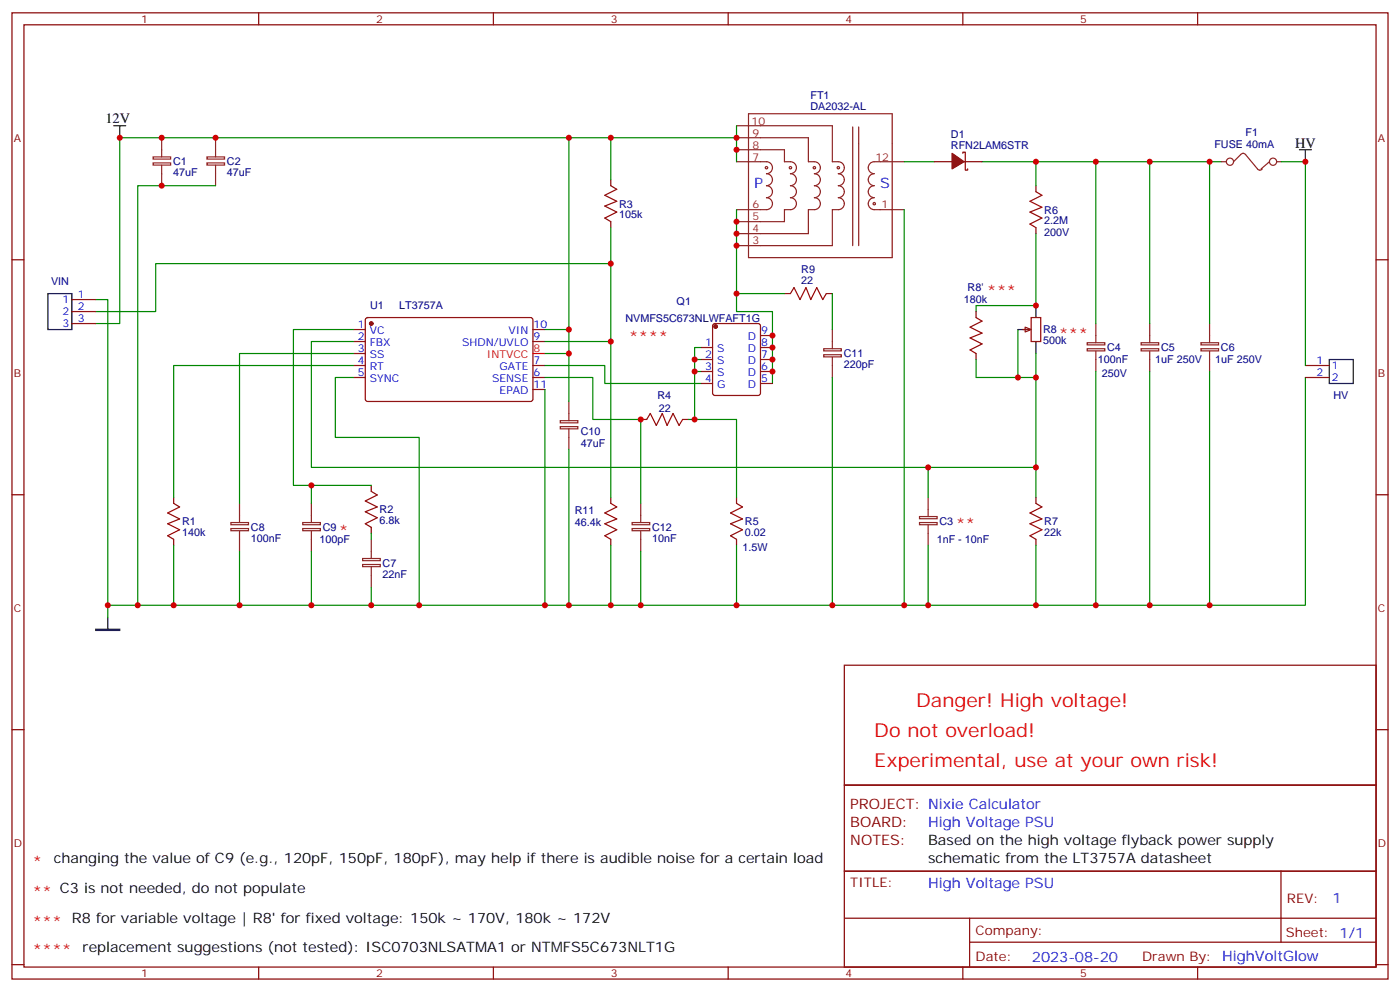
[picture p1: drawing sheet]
<svg xmlns="http://www.w3.org/2000/svg" width="412mm" height="292mm" viewBox="0 0 412 292" stroke-linecap="round" stroke-linejoin="round" font-family="sans-serif">
<g fill="none" stroke="#870000" stroke-width=".35">
<path d="M3.5 3.8h405.4v284.3h-405.4zM7.1 7.3h398.2v277.3h-398.2zM76.2 3.8v3.5M145.3 3.8v3.5M214.5 3.8v3.5M283.6 3.8v3.5M352.8 3.8v3.5M179.9 52.9v1.7M275.2 47.6h5.3M283.6 45.1v-.3h.7v5.3h.7v-.4M284 47.6h5.3M305.2 54.6v1.8"/>
<path d="M3.5 76.4h3.6M179.9 65.2v1.8M305.2 67v1.8M405.3 76.4h3.6M21.2 88.2h7M21.2 91.7h7M21.2 95.2h7M104.1 97h3.5M107.8 93.7l.5-.2h48.3l.4 .7-.1 23.5-.6 .4h-48.3l-.4-.7v-23.2zM157 97h3.5M210.1 95.4l.5-.2h12.7l.7 .4v20.1l-.4 .6-13 .1-.6-.5-.1-20zM224 98.7h3.5"/>
<path d="M231.1 86.4h1.7M243.4 86.4h1.8M287.5 91.7v1.8M301.3 97h2.1M302 96.3l1.7 .7-1.7 .7zM104.1 100.5h3.5M104.1 104h3.5M104.1 107.6h3.5M104.1 111.1h3.5M157 100.5h3.5M157 107.6h3.5M157 111.1h3.5"/>
<path d="M157 114.6h3.5M206.4 102.3h3.5M206.4 105.8h3.5M206.4 109.3h3.5M206.4 112.9h3.5M224 102.3h3.5M224 105.8h3.5M224 109.3h3.5M224 112.9h3.5M287.5 104v1.8M384.5 107.6h7.1M384.5 111.1h7.1"/>
<path d="M188.7 123.4h1.8M201.1 123.4h1.7M3.5 145.6h3.6M51.2 146.4v1.7M51.2 158.7v1.8M109.4 142.8v1.8M109.4 155.2v1.8M179.9 146.4v1.7M179.9 158.7v1.8M217 146.4v1.7M217 158.7v1.8M305.2 146.4v1.7"/>
<path d="M305.2 158.7v1.8M405.3 145.6h3.6M248.7 195.8h156.6v35.2h-156.6zM3.5 214.7h3.6M405.3 214.7h3.6M248.7 231h156.6v25.4h-156.6zM248.7 256.4h156.6v28.2h-156.6zM377.3 256.4v20.9M248.7 270.2h156.5M285.6 277.3h119.6M285.6 270.2v14.1M3.5 283.9h3.6"/>
<path d="M76.2 284.6v3.5M145.3 284.6v3.5M214.5 284.6v3.5M283.6 284.6v3.5M352.8 284.6v3.5M405.3 283.9h3.6"/>
</g>
<g fill="#870000" stroke="#870000" stroke-width=".35">
<path d="M280.5 45.1l3.5 2.5-3.5 2.1z"/>
<circle cx="109.4" cy="95.2" r=".53"/>
<circle cx="210.8" cy="96.1" r=".53"/>
</g>
<path d="M157 104h3.5" fill="none" stroke="#f00" stroke-width=".35"/>
<g fill="none" stroke="#8c2424" stroke-width=".35">
<path d="M217 37h28.2v10.6a3.2 3.2 0 0 1 3 .5 1.76 1.76 0 0 1 .4 1.9 1.76 1.76 0 0 1-1.7 1.1 1.76 1.76 0 0 1 1.8 1.8 1.76 1.76 0 0 1-1.8 1.7 1.76 1.76 0 0 1 1.8 1.8 1.76 1.76 0 0 1-1.8 1.8 1.76 1.76 0 0 1 1.8 1.7 1.76 1.76 0 0 1-1.8 1.8h-1.7v10.6h-28.2M220.5 33.5h42.3v42.3h-42.3zM251.2 37.4v34.9M252.9 37.4v34.9M45.1 47.9h5.2v.7h-5.2zM45.1 46.2h5.2v.6h-5.2zM47.6 40.5v5.7M47.6 48.6v6M61 47.9h5.1v.7h-5.1zM61 46.2h5.1v.6h-5.1zM63.5 40.5v5.7M63.5 48.6v6"/>
<path d="M217 40.5h21.1v7.1a3.2 3.2 0 0 1 3 .5 1.76 1.76 0 0 1 .4 1.9 1.76 1.76 0 0 1-1.6 1.1 1.76 1.76 0 0 1 1.8 1.8 1.76 1.76 0 0 1-1.8 1.7 1.76 1.76 0 0 1 1.8 1.8 1.76 1.76 0 0 1-1.8 1.8 1.76 1.76 0 0 1 1.8 1.7 1.76 1.76 0 0 1-1.8 1.8h-1.8v7.1h-21.1M217 44.1h14.1v3.5a3.2 3.2 0 0 1 3 .5 1.76 1.76 0 0 1 .4 1.9 1.76 1.76 0 0 1-1.7 1.1 1.76 1.76 0 0 1 1.8 1.8 1.76 1.76 0 0 1-1.8 1.7 1.76 1.76 0 0 1 1.8 1.8 1.76 1.76 0 0 1-1.8 1.8 1.76 1.76 0 0 1 1.8 1.7 1.76 1.76 0 0 1-1.8 1.8h-1.7v3.5h-14.1M217 47.6h8.8a1.76 1.76 0 0 1 1.7 1.8 1.76 1.76 0 0 1-1.7 1.7 1.76 1.76 0 0 1 1.7 1.8 1.76 1.76 0 0 1-1.7 1.7 1.76 1.76 0 0 1 1.7 1.8 1.76 1.76 0 0 1-1.7 1.8 1.76 1.76 0 0 1 1.7 1.7 1.76 1.76 0 0 1-1.7 1.8h-8.8M266.3 47.6h-8.8a1.76 1.76 0 0 0-1.7 1.8 1.76 1.76 0 0 0 1.7 1.7 1.76 1.76 0 0 0-1.7 1.8 1.76 1.76 0 0 0 1.7 1.7 1.76 1.76 0 0 0-1.7 1.8 1.76 1.76 0 0 0 1.7 1.8 1.76 1.76 0 0 0-1.7 1.7 1.76 1.76 0 0 0 1.7 1.8h8.8M359.8 47.6h1.4M363.4 47.6l2.3-2.3 .7-.1 4.2 4.7 .8 .1 .4-.3M373.9 47.6l-2.4 2.1M376.1 47.6h1.4M245.2 97v5.6M322.8 95.2v5.7M338.7 95.2v5.7M356.3 95.2v5.7"/>
<path d="M167.6 118.1v5.7M242.6 104.4h5.2v.6h-5.2zM242.6 102.6h5.2v.7h-5.2zM245.2 105.1v6M320.3 102.6h5.1v.7h-5.1zM320.3 100.9h5.1v.6h-5.1zM322.8 103.3v6M336.1 102.6h5.2v.7h-5.2zM336.1 100.9h5.2v.6h-5.2zM338.7 103.3v6M353.8 102.6h5.2v.7h-5.2zM353.8 100.9h5.2v.6h-5.2z"/>
<path d="M356.3 103.3v6M165 125.6h5.2v.6h-5.2zM165 123.8h5.2v.6h-5.2zM167.6 126.3v6M68 155.5h5.2v.7h-5.2zM68 153.8h5.2v.6h-5.2zM70.6 148.1v5.7M70.6 156.2v6M89.2 155.5h5.2v.7h-5.2zM89.2 153.8h5.2v.6h-5.2zM91.7 148.1v5.7M91.7 156.2v6"/>
<path d="M109.4 158.7v5.7M186.2 155.5h5.2v.7h-5.2zM186.2 153.8h5.2v.6h-5.2zM188.7 148.1v5.7M188.7 156.2v6M270.9 153.8h5.1v.6h-5.1zM270.9 152h5.1v.6h-5.1zM273.4 146.4v5.6M273.4 154.5v6M106.8 166.1h5.2v.7h-5.2zM106.8 164.4h5.2v.6h-5.2zM109.4 166.8v6"/>
<circle cx="225.8" cy="49.4" r=".35"/>
<circle cx="232.8" cy="49.4" r=".35"/>
<circle cx="239.9" cy="49.4" r=".35"/>
<circle cx="246.9" cy="49.4" r=".35"/>
<circle cx="257.5" cy="59.9" r=".35"/>
<circle cx="362.3" cy="47.6" r="1.06"/>
<circle cx="375" cy="47.6" r="1.06"/>
</g>
<path d="M179.9 54.6l1.8 1.1-3.5 1.8 3.5 1.7-3.5 1.4 3.5 1.8-3.5 1.8 1.7 1M305.2 56.4l1.7 1.1-3.5 1.7 3.5 1.8-3.5 1.4 3.5 1.8-3.5 1.7 1.8 1.1M232.8 86.4l1.1-1.8 1.8 3.6 1.7-3.6 1.4 3.6 1.8-3.6 1.8 3.6 1-1.8M287.5 93.5l1.8 1-3.5 1.8 3.5 1.7-3.5 1.4 3.5 1.8-3.5 1.8 1.7 1M303.7 93.5h2.9v7h-2.9zM190.5 123.4l1.1-1.7 1.7 3.5 1.8-3.5 1.4 3.5 1.8-3.5 1.7 3.5 1.1-1.8M51.2 148.1l1.7 1.1-3.5 1.8 3.5 1.7-3.5 1.4 3.5 1.8-3.5 1.8 1.8 1M109.4 144.6l1.7 1.1-3.5 1.7 3.5 1.8-3.5 1.4 3.5 1.8-3.5 1.7 1.8 1.1M179.9 148.1l1.8 1.1-3.5 1.8 3.5 1.7-3.5 1.4 3.5 1.8-3.5 1.8 1.7 1M217 148.1l1.7 1.1-3.5 1.8 3.5 1.7-3.5 1.4 3.5 1.8-3.5 1.8 1.8 1M305.2 148.1l1.7 1.1-3.5 1.8 3.5 1.7-3.5 1.4 3.5 1.8-3.5 1.8 1.8 1" fill="none" stroke="#a10000" stroke-width=".35"/>
<path d="M33.5 37h3.5M35.3 37v3.5M382.8 44.1h3.5M384.5 44.1v3.5M14.1 86.4h7.1v10.6h-7.1zM299.9 97h1.7M305.2 89.9v3.6M305.2 100.5v3.5M391.6 105.8h7v7.1h-7zM31.7 181.6v3.6" fill="none" stroke="#000" stroke-width=".35"/>
<g fill="none" stroke="#008700" stroke-width=".35">
<path d="M217 37v10.6M63.5 54.6h-22.9v123.5M167.6 40.5v56.5h-7.1M179.9 40.5v12.4M217 40.5h-181.7v54.7h-7.1M266.3 47.6h8.9M289.3 47.6h15.9v7M305.2 47.6h33.5v47.6M322.8 47.6v47.6M338.7 47.6h21.1M356.3 47.6v47.6M377.5 47.6h7v60"/>
<path d="M179.9 67v33.5h-19.4M179.9 77.6h-134v14.1h-17.7M217 61.7v30h10.5v21.2M266.3 61.7v116.4M305.2 68.8v21.1h-17.7v1.8M28.2 88.2h3.5v89.9h307M104.1 97h-17.7v45.8h23M167.6 97v7h-7.1M217 86.4h14.1M245.2 86.4v10.6M299.9 97v14.1h5.3v26.4h-213.5v-37h12.4M104.1 107.6h-52.9v38.8"/>
<path d="M104.1 104h-33.5v44.1M104.1 111.1h-5.3v17.6h24.7v49.4M160.5 114.6v63.5M160.5 111.1h14.1v12.3h14.1v24.7M160.5 107.6h17.7v5.3h28.2M167.6 104v14.1M179.9 100.5v45.9M204.6 105.8v3.5h1.8M204.6 109.3v14.1M206.4 102.3h-1.8v3.5h1.8M245.2 111.1v67M287.5 105.8v5.3h12.4"/>
<path d="M305.2 104v7.1M322.8 109.3v68.8M338.7 109.3v68.8M356.3 109.3v68.8M384.5 111.1v67h-45.8M167.6 132.3v45.8M202.8 123.4h14.2v23M273.4 137.5v8.9M305.2 137.5v8.9M91.7 142.8v5.3M109.4 157v1.7M31.7 178.1v3.5"/>
<path d="M51.2 160.5v17.6M70.6 162.2v15.9M91.7 162.2v15.9M109.4 172.8v5.3M179.9 160.5v17.6M188.7 162.2v15.9M217 160.5v17.6M273.4 160.5v17.6M305.2 160.5v17.6"/>
</g>
<path d="M28.2 185.2h7.1v.3h-7.1z" fill="#000" stroke="#000" stroke-width=".35"/>
<g fill="#c00">
<circle cx="179.9" cy="178.1" r=".88"/>
<circle cx="188.7" cy="178.1" r=".88"/>
<circle cx="188.7" cy="123.4" r=".88"/>
<circle cx="245.2" cy="178.1" r=".88"/>
<circle cx="217" cy="86.4" r=".88"/>
<circle cx="167.6" cy="104" r=".88"/>
<circle cx="179.9" cy="77.6" r=".88"/>
<circle cx="31.8" cy="178.1" r=".88"/>
<circle cx="305.2" cy="47.6" r=".88"/>
<circle cx="204.6" cy="123.4" r=".88"/>
<circle cx="204.6" cy="109.3" r=".88"/>
<circle cx="227.5" cy="109.3" r=".88"/>
<circle cx="227.5" cy="105.8" r=".88"/>
<circle cx="227.5" cy="102.3" r=".88"/>
<circle cx="227.5" cy="98.7" r=".88"/>
<circle cx="179.9" cy="40.5" r=".88"/>
<circle cx="35.3" cy="40.5" r=".88"/>
<circle cx="167.6" cy="97" r=".88"/>
<circle cx="217" cy="72.3" r=".88"/>
<circle cx="217" cy="68.8" r=".88"/>
<circle cx="217" cy="65.2" r=".88"/>
<circle cx="217" cy="44.1" r=".88"/>
<circle cx="217" cy="40.5" r=".88"/>
<circle cx="47.6" cy="54.6" r=".88"/>
<circle cx="63.5" cy="40.5" r=".88"/>
<circle cx="47.6" cy="40.5" r=".88"/>
<circle cx="91.7" cy="142.8" r=".88"/>
<circle cx="167.6" cy="40.5" r=".88"/>
<circle cx="204.6" cy="105.8" r=".88"/>
<circle cx="305.2" cy="137.5" r=".88"/>
<circle cx="305.2" cy="111.1" r=".88"/>
<circle cx="123.5" cy="178.1" r=".88"/>
<circle cx="91.7" cy="178.1" r=".88"/>
<circle cx="109.4" cy="178.1" r=".88"/>
<circle cx="70.6" cy="178.1" r=".88"/>
<circle cx="51.2" cy="178.1" r=".88"/>
<circle cx="160.5" cy="178.1" r=".88"/>
<circle cx="266.3" cy="178.1" r=".88"/>
<circle cx="217" cy="178.1" r=".88"/>
<circle cx="305.2" cy="178.1" r=".88"/>
<circle cx="40.6" cy="178.1" r=".88"/>
<circle cx="338.7" cy="178.1" r=".88"/>
<circle cx="167.6" cy="178.1" r=".88"/>
<circle cx="179.9" cy="100.5" r=".88"/>
<circle cx="356.3" cy="178.1" r=".88"/>
<circle cx="384.5" cy="47.6" r=".88"/>
<circle cx="356.3" cy="47.6" r=".88"/>
<circle cx="299.9" cy="111.1" r=".88"/>
<circle cx="305.2" cy="89.9" r=".88"/>
<circle cx="273.4" cy="178.1" r=".88"/>
<circle cx="338.7" cy="47.6" r=".88"/>
<circle cx="322.8" cy="47.6" r=".88"/>
<circle cx="322.8" cy="178.1" r=".88"/>
<circle cx="273.4" cy="137.5" r=".88"/>
</g>
<g font-size="5.6" fill="#f00">
<text x="269.9" y="208.1">Danger! High voltage!</text>
<text x="257.5" y="216.9">Do not overload!</text>
<text x="257.5" y="225.7">Experimental, use at your own risk!</text>
</g>
<g font-size="4.6" fill="#f00">
<text x="290.7" y="87.1">***</text>
<text x="185.2" y="100.5">****</text>
<text x="311.9" y="99.8">***</text>
<text x="281.5" y="155.5">**</text>
<text x="99.8" y="157.7">*</text>
<text x="9.5" y="255">*</text>
<text x="9.5" y="263.8">** C3 is not needed, do not populate</text>
<text x="9.5" y="272.7">***</text>
<text x="9.5" y="281.1">****</text>
</g>
<g font-size="4.2">
<text x="31" y="36.3">12V</text>
<text x="381.5" y="43.7">HV</text>
<text x="273.4" y="248.7">Based on the high voltage flyback power supply</text>
<text x="15.9" y="254">changing the value of C9 (e.g., 120pF, 150pF, 180pF), may help if there is audible noise for a certain load</text>
<text x="273.4" y="254">schematic from the LT3757A datasheet</text>
<text x="21.2" y="271.6">R8 for variable voltage | R8' for fixed voltage: 150k ~ 170V, 180k ~ 172V</text>
<text x="24.3" y="280.1">replacement suggestions (not tested): ISC0703NLSATMA1 or NTMFS5C673NLT1G</text>
</g>
<g font-size="4.2" fill="#00f">
<text x="222.2" y="55.4">P</text>
<text x="259.3" y="55.4">S</text>
<text x="273.4" y="243.4">High Voltage PSU</text>
<text x="273.4" y="261.3">High Voltage PSU</text>
<text x="392.5" y="265.6">1</text>
<text x="304" y="283">2023-08-20</text>
</g>
<g font-size="4.2" fill="#800">
<text x="250.5" y="238.1">PROJECT: Nixie Calculator</text>
<text x="250.5" y="243.4">BOARD:</text>
<text x="250.5" y="248.7">NOTES:</text>
</g>
<g font-size="3.9" fill="#800">
<text x="250.5" y="260.9">TITLE:</text>
<text x="379.1" y="265.6">REV:</text>
<text x="287.4" y="275.1">Company:</text>
<text x="378.7" y="275.8">Sheet: 1/1</text>
<text x="287.4" y="282.8">Date:</text>
<text x="336.4" y="282.9">Drawn By: HighVoltGlow</text>
</g>
<g font-size="3.2" fill="#800">
<text x="41.6" y="6.8">1</text>
<text x="110.8" y="6.8">2</text>
<text x="179.9" y="6.8">3</text>
<text x="249.1" y="6.8">4</text>
<text x="318.2" y="6.8">5</text>
<text x="4.1" y="41.9">A</text>
<text x="405.9" y="41.9">A</text>
<text x="4.1" y="111">B</text>
<text x="405.9" y="111">B</text>
<text x="4.1" y="180.2">C</text>
<text x="405.9" y="180.2">C</text>
<text x="4.1" y="249.3">D</text>
<text x="405.9" y="249.3">D</text>
<text x="41.6" y="287.6">1</text>
<text x="110.8" y="287.6">2</text>
<text x="179.9" y="287.6">3</text>
<text x="249.1" y="287.6">4</text>
<text x="318.2" y="287.6">5</text>
</g>
<g font-size="3.2" fill="#000080">
<text x="238.7" y="29.2">FT1</text>
<text x="238.7" y="32.4">DA2032-AL</text>
<text x="280.1" y="40.5">D1</text>
<text x="366.9" y="40">F1</text>
<text x="280.1" y="43.7">RFN2LAM6STR</text>
<text x="357.7" y="43.4">FUSE 40mA</text>
<text x="51" y="51.8">47uF</text>
<text x="51" y="48.6">C1</text>
<text x="66.9" y="51.8">47uF</text>
<text x="66.9" y="48.6">C2</text>
<text x="182.4" y="64.3">105k</text>
<text x="182.4" y="61.1">R3</text>
<text x="307.6" y="62.8">R6</text>
<text x="307.6" y="66">2.2M</text>
<text x="307.6" y="69.5">200V</text>
<text x="15" y="84">VIN</text>
<text x="236" y="83.6">22</text>
<text x="236" y="80.4">R9</text>
<text x="199.3" y="89.7">Q1</text>
<text x="283.9" y="89.3">180k</text>
<text x="285" y="85.8">R8'</text>
<text x="109" y="91.1">U1</text>
<text x="117.6" y="91.1">LT3757A</text>
<text x="184.2" y="94.6">NVMFS5C673NLWFAFT1G</text>
<text x="307.3" y="101.3">500k</text>
<text x="307.3" y="98.1">R8</text>
<text x="248.5" y="105.1">C11</text>
<text x="323.4" y="106.9">100nF</text>
<text x="326.1" y="103.3">C4</text>
<text x="340.3" y="106.9">1uF 250V</text>
<text x="342" y="103.3">C5</text>
<text x="358" y="106.9">1uF 250V</text>
<text x="359.7" y="103.3">C6</text>
<text x="248.5" y="108.3">220pF</text>
<text x="324.6" y="111.1">250V</text>
<text x="193.7" y="117.4">R4</text>
<text x="392.8" y="117.5">HV</text>
<text x="194" y="121.2">22</text>
<text x="171.1" y="131.6">47uF</text>
<text x="171.1" y="128">C10</text>
<text x="53.6" y="154.6">R1</text>
<text x="111.8" y="154.2">6.8k</text>
<text x="111.8" y="151">R2</text>
<text x="169.3" y="154.7">46.4k</text>
<text x="169.3" y="151.2">R11</text>
<text x="219.4" y="154.6">R5</text>
<text x="276.8" y="154.5">C3</text>
<text x="307.6" y="154.6">R7</text>
<text x="53.6" y="157.8">140k</text>
<text x="73.9" y="159.4">100nF</text>
<text x="73.9" y="156.2">C8</text>
<text x="94.1" y="159.8">100pF</text>
<text x="95.1" y="156.2">C9</text>
<text x="192.1" y="159.4">10nF</text>
<text x="192.1" y="156.2">C12</text>
<text x="219.4" y="157.8">0.02</text>
<text x="275.9" y="159.8">1nF - 10nF</text>
<text x="307.6" y="157.8">22k</text>
<text x="112.7" y="166.8">C7</text>
<text x="218.7" y="162.2">1.5W</text>
<text x="112.7" y="170">22nF</text>
</g>
<g font-size="3.2" fill="#8d2323">
<text x="221.4" y="36.7">10</text>
<text x="221.6" y="40.2">9</text>
<text x="221.6" y="47.2">7</text>
<text x="221.6" y="43.7">8</text>
<text x="257.9" y="47.2">12</text>
<text x="221.6" y="61.3">6</text>
<text x="221.6" y="64.9">5</text>
<text x="259.6" y="61.3">1</text>
<text x="221.6" y="68.4">4</text>
<text x="221.6" y="71.9">3</text>
</g>
<g font-size="3.2" fill="#00f">
<text x="18.4" y="89.2">1</text>
<text x="22.9" y="87.8">1</text>
<text x="18.4" y="92.7">2</text>
<text x="22.9" y="91.3">2</text>
<text x="22.9" y="94.9">3</text>
<text x="18.4" y="96.3">3</text>
<text x="105.4" y="96.6">1</text>
<text x="105.4" y="100.2">2</text>
<text x="108.9" y="98.4">VC</text>
<text x="108.9" y="101.9">FBX</text>
<text x="136.1" y="101.9">SHDN/UVLO</text>
<text x="149.8" y="98.4">VIN</text>
<text x="157.2" y="100.2">9</text>
<text x="157.2" y="96.6">10</text>
<text x="207.7" y="101.9">1</text>
<text x="220.3" y="100.2">D</text>
<text x="224.2" y="101.9">8</text>
<text x="224.2" y="98.4">9</text>
<text x="105.4" y="103.7">3</text>
<text x="105.4" y="107.2">4</text>
<text x="108.9" y="105.4">SS</text>
<text x="157.2" y="107.2">7</text>
<text x="207.7" y="105.4">2</text>
<text x="211.2" y="103.7">S</text>
<text x="211.2" y="107.2">S</text>
<text x="220.3" y="107.2">D</text>
<text x="220.3" y="103.7">D</text>
<text x="224.2" y="105.4">7</text>
<text x="387.8" y="107.2">1</text>
<text x="105.4" y="110.7">5</text>
<text x="108.9" y="109">RT</text>
<text x="108.9" y="112.5">SYNC</text>
<text x="145" y="112.5">SENSE</text>
<text x="147.1" y="109">GATE</text>
<text x="157.2" y="110.7">6</text>
<text x="207.7" y="109">3</text>
<text x="207.7" y="112.5">4</text>
<text x="211.2" y="110.7">S</text>
<text x="220.3" y="110.7">D</text>
<text x="224.2" y="112.5">5</text>
<text x="224.2" y="109">6</text>
<text x="387.8" y="110.7">2</text>
<text x="392.3" y="108.6">1</text>
<text x="392.3" y="112.1">2</text>
<text x="147.1" y="116">EPAD</text>
<text x="157.2" y="114.3">11</text>
<text x="211.2" y="114.3">G</text>
<text x="220.3" y="114.3">D</text>
</g>
<g font-size="3.2" fill="#f00">
<text x="143.4" y="105.4">INTVCC</text>
<text x="157.2" y="103.7">8</text>
</g>
</svg>
